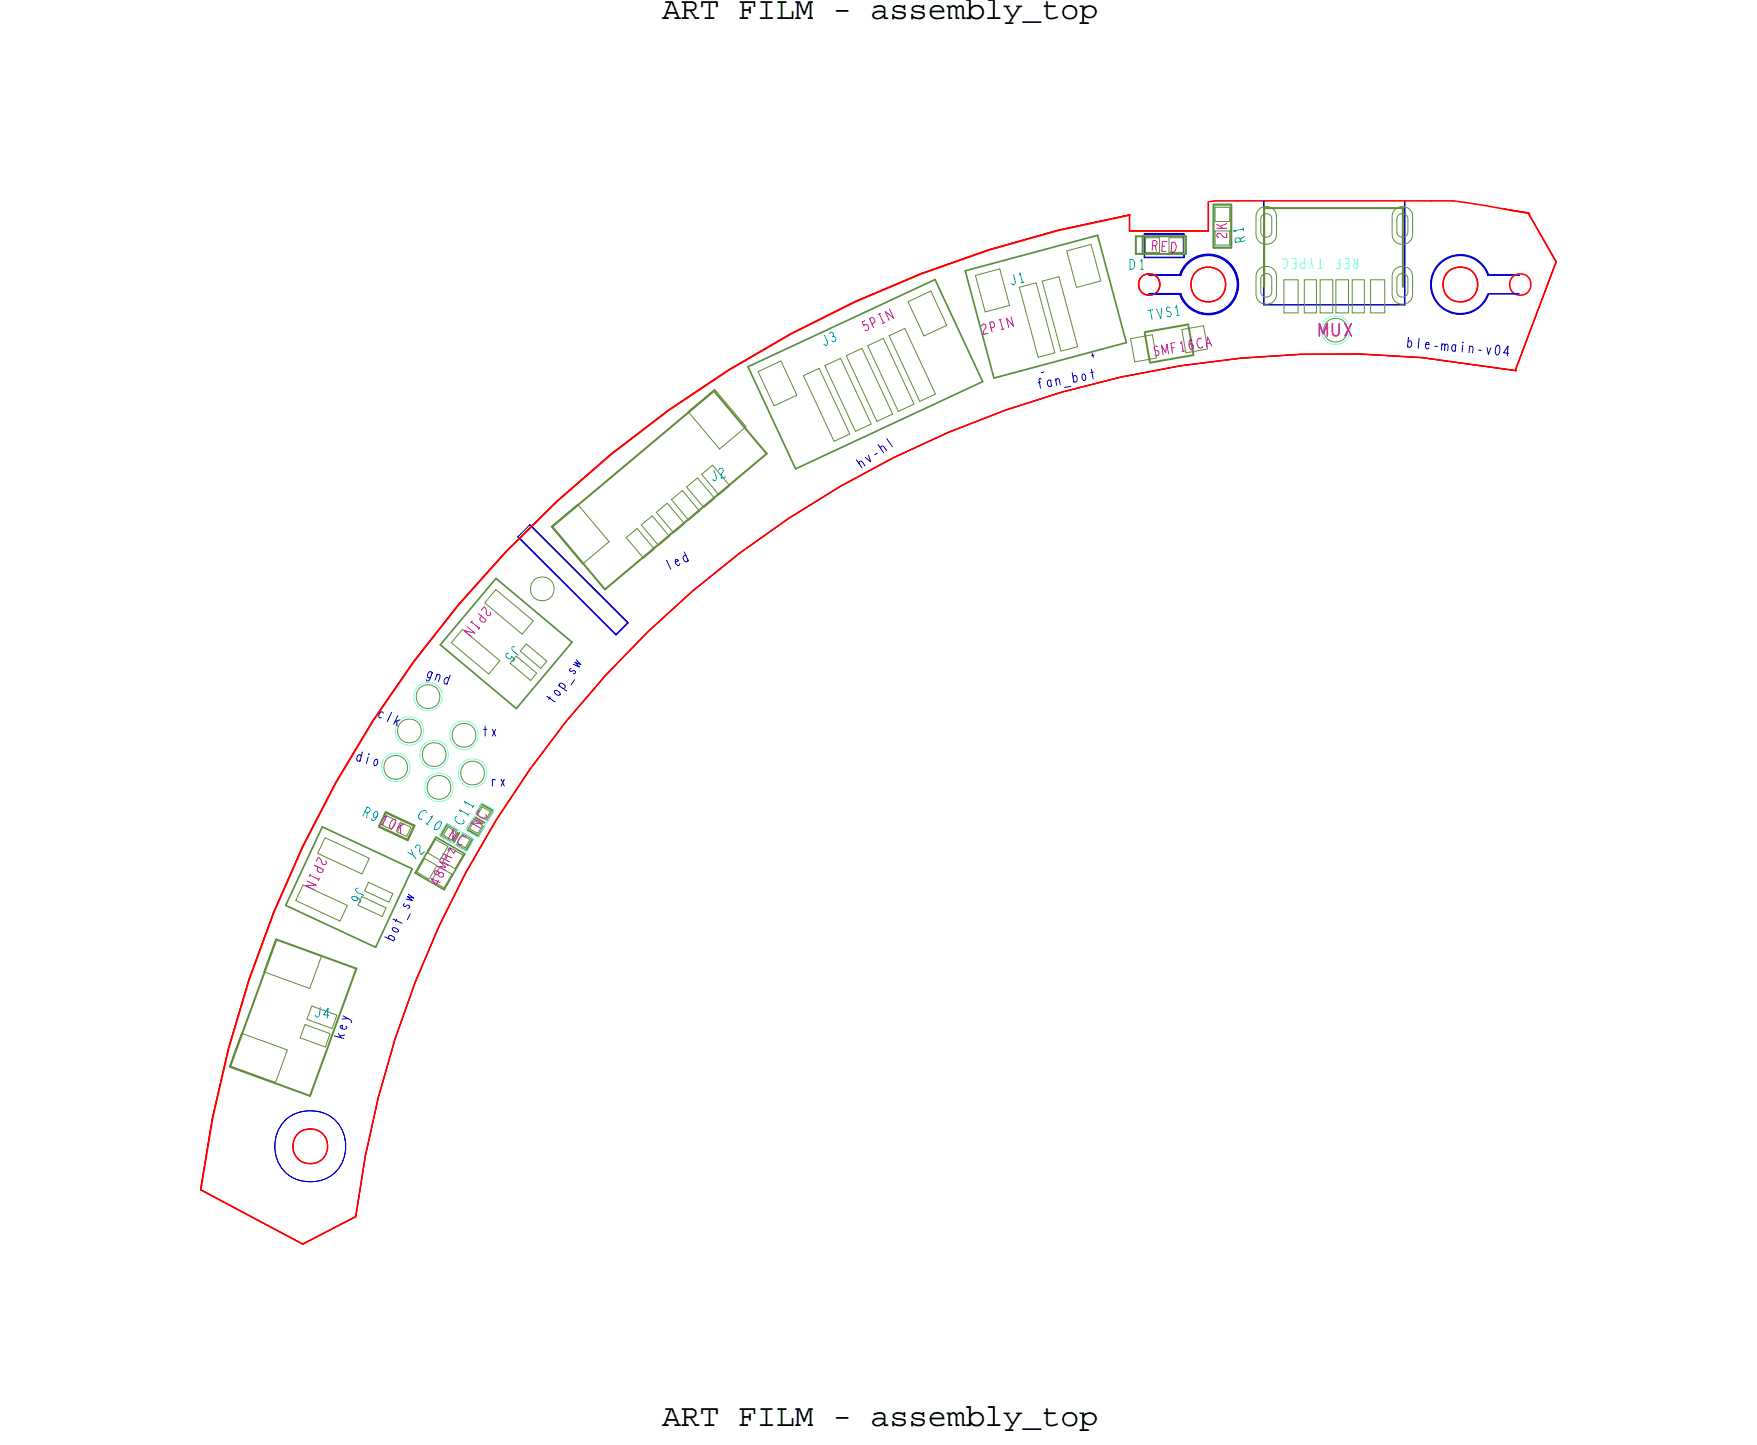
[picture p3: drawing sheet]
<svg xmlns="http://www.w3.org/2000/svg" width="112mm" height="92mm" viewBox="0 0 112 92" stroke-linecap="round" stroke-linejoin="round" font-family="sans-serif">
<!-- layer: Board Outline -->
<g fill="none" stroke="#0000e3" stroke-width=".06">
<path d="M72.6 14.8h2.5zM72.6 16.3h2.5zM72.6 14.8v1.5zM72.9 17.5h2zM72.9 18.7h2zM75.1 14.8v1.5zM94.4 18.7h2zM94.4 17.5h2zM94.5 17.4a1.9 1.9 0 0 0-2.9-.9 1.9 1.9 0 0 0 0 3.1 1.9 1.9 0 0 0 2.9-.9M33.6 33.3l6.3 6.2-.8 .8-6.2-6.2z"/>
<circle cx="72.9" cy="18.1" r=".68"/>
<circle cx="76.7" cy="18.1" r="1.11"/>
<circle cx="92.7" cy="18.1" r="1.11"/>
<circle cx="19.7" cy="72.8" r="2.27"/>
<circle cx="19.7" cy="72.8" r="1.11"/>
</g>
<g fill="none" stroke="#f00" stroke-width=".1">
<path d="M71.7 14.7h5zM71.7 13.7v1zM71.7 13.7a72.6 72.6 0 0 0-58.9 61.8M76.7 12.8v1.9zM77.1 12.7h1.4zM77.1 12.7l-.3 .1M78.5 12.7h1.7zM80.2 12.7h9zM89.2 12.7h1.7zM90.9 12.7h1.4zM92.3 12.8l3.8 .6M96.1 13.4l1 .2"/>
<path d="M97 13.5l1.8 3.1zM98.8 16.6l-2.6 6.9zM96.2 23.5a62.6 62.6 0 0 0-73.6 53.7M12.8 75.5l6.4 3.5zM19.2 79l3.4-1.8z"/>
<circle cx="72.9" cy="18.1" r=".68"/>
<circle cx="76.7" cy="18.1" r="1.11"/>
<circle cx="92.7" cy="18.1" r="1.11"/>
<circle cx="96.5" cy="18.1" r=".68"/>
<circle cx="19.7" cy="72.8" r="1.11"/>
</g>
<g fill="none" stroke="#0000e3" stroke-width=".1">
<path d="M72.6 14.8h2.5zM72.6 16.3h2.5zM72.6 14.8v1.5zM72.9 18.7h2zM72.9 17.5h2zM74.9 17.5a1.85 1.85 0 0 1 2.9-.9 1.85 1.85 0 0 1 0 3 1.85 1.85 0 0 1-2.9-.9M75.1 14.8v1.5zM80.2 19.3h9zM80.2 12.7v6.6zM89.2 12.7v6.6zM94.4 17.5h2zM94.4 17.5a1.85 1.85 0 0 0-2.8-.9 1.85 1.85 0 0 0 0 2.9 1.85 1.85 0 0 0 2.8-.8"/>
<path d="M32.9 34.1l6.2 6.2zM33.6 33.3l6.3 6.2zM39.9 39.5l-.8 .8z"/>
</g>
<g fill="none" stroke="#f00" stroke-width=".06">
<path d="M71.7 13.6h.1M71.7 13.6v1.1zM71.7 14.7h5zM71.7 13.7v1zM71.7 13.6a72.6 72.6 0 0 0-59 61.9M76.7 12.8v1.9zM95.5 13.3l1.5 .2M97 13.5h.1M97 13.5l1.8 3.1zM98 18.8l-1.8 4.7zM98.8 16.6l-.8 2.2zM96.2 23.5h.1"/>
<path d="M96.2 23.5a62.6 62.6 0 0 0-73.6 53.7M12.7 75.5h.1M12.8 75.5h.1M12.8 75.5l6.4 3.5zM19.2 79l3.4-1.8z"/>
<circle cx="72.9" cy="18.1" r=".68"/>
<circle cx="76.7" cy="18.1" r="1.11"/>
<circle cx="92.7" cy="18.1" r="1.11"/>
</g>
<path d="M72.9 17.5h2zM72.9 18.7h2zM74.9 17.4a1.9 1.9 0 0 1 2.9-.9 1.9 1.9 0 0 1 0 3.1 1.9 1.9 0 0 1-2.9-.9" fill="none" stroke="#0000e3" stroke-width=".13"/>
<!-- layer: Components -->
<g fill="none" stroke="#75ffd9" stroke-width=".1">
<path d="M59.4 17.7l3 6.5zM61.3 17.2l8.4-2.3zM61.3 17.2l1.8 6.8zM69.7 14.9l1.8 6.8zM31.5 36.7l-3.6 4.2zM31.5 36.7l4.8 4.1zM47.5 23.3l11.9-5.6zM47.5 23.3l3 6.5zM50.5 29.8l11.9-5.6zM63.1 24l8.4-2.3zM18.1 57.5l5.7 2.6zM20.5 52.5l5.7 2.6z"/>
<path d="M20.5 52.5l-2.4 5zM26.2 55.1l-2.4 5zM26.4 55.4l1.8 1.1zM27.7 53.1l1.8 1.1zM27.7 53.1l-1.3 2.3zM27.9 40.9l4.9 4.1zM29.5 54.3l-1.3 2.2zM29.5 54.2v.1zM36.3 40.8l-3.5 4.2z"/>
</g>
<g fill="none" stroke="#638b3a" stroke-width=".1">
<path d="M59.4 17.7l3 6.5zM61.3 17.2l8.4-2.3zM61.3 17.2l1.8 6.8zM69.7 14.9l1.8 6.8zM31.5 36.7l-3.6 4.2zM31.5 36.7l4.8 4.1zM47.5 23.3l11.9-5.6zM47.5 23.3l3 6.5zM50.5 29.8l11.9-5.6zM63.1 24l8.4-2.3zM18.1 57.5l5.7 2.6zM20.5 52.5l5.7 2.6z"/>
<path d="M20.5 52.5l-2.4 5zM26.2 55.1l-2.4 5zM26.4 55.4l1.8 1.1zM27.7 53.1l1.8 1.1zM27.7 53.1l-1.3 2.3zM27.9 40.9l4.9 4.1zM29.5 54.3l-1.3 2.2zM29.5 54.2v.1zM36.3 40.8l-3.5 4.2z"/>
</g>
<g fill="none" stroke="#638b3a" stroke-width=".13">
<path d="M72.1 16.1h.4zM72.1 15h.4zM72.1 15v1.1zM72.5 15h1zM72.5 16.1h2.8zM72.5 15v1.1zM73.5 15h1.8zM75.3 15v1.1zM77 13h1.1zM77 15.7h1.1zM77 13v2.7zM78.1 14v1.7z"/>
<path d="M78.1 13v1zM80.2 13.2h8.8zM80.2 13.2v5zM89 13.2v5zM35.1 33.4l3.3 4zM35.1 33.4l10.2-8.6zM38.4 37.4l10.3-8.6zM45.3 24.8l3.4 4zM72.7 21.1l2.7-.5zM72.7 21.2l.3 1.7zM73 23l2.8-.5zM75.4 20.7l.3 1.8z"/>
<path d="M17.5 59.6l-2.9 8.1zM17.5 59.6l5.1 1.9zM28 53.1l.6 .3zM28.4 52.3l-.4 .8zM28.4 52.3l.6 .4zM29 53.6l.6 .4zM29.4 52.9l.6 .4zM29.6 52.6l.8 .5zM30 53.3l-.4 .7zM30 52l-.4 .6zM30.6 51l.7 .5zM30.6 51l-.4 .7z"/>
<path d="M30.7 52.4l-.3 .7zM31.3 51.5l-.4 .6zM14.6 67.7l5.1 1.9zM22.6 61.5l-2.9 8.1z"/>
</g>
<g fill="none" stroke="#75ffd9" stroke-width=".06">
<path d="M72.6 15h2.6zM72.6 15v1.2zM72.6 16.2h2.6zM75.2 15v1.2zM77 15.7h1.2zM77 13.1h1.2zM77 13.1v2.6zM78.2 13.1v2.6zM28.3 52.3l1.8 1-.4 .7-1.8-1zM30.6 51l.8 .4-1.1 1.8-.7-.5z"/>
<circle cx="84.8" cy="21" r=".91"/>
<circle cx="25.1" cy="48.7" r=".91"/>
<circle cx="26" cy="46.4" r=".91"/>
<circle cx="27.2" cy="44.2" r=".91"/>
<circle cx="27.6" cy="47.9" r=".91"/>
<circle cx="27.9" cy="50" r=".91"/>
<circle cx="29.4" cy="46.7" r=".91"/>
<circle cx="30" cy="49.1" r=".91"/>
</g>
<path d="M24.1 52.5l1 .5zM24.5 51.6l-.4 .9zM24.5 51.6l1.8 .8zM25.1 53l.8 .3zM26.3 52.4l-.4 .9z" fill="none" stroke="#638b3a" stroke-width=".15"/>
<!-- layer: Nets -->
<g fill="none" stroke="#638b3a" stroke-width=".06">
<path d="M57.6 19.2l1.5-.7 1 2.1-1.5 .7zM61.9 17.5l1.6-.4 .6 2.3-1.6 .4zM64.7 18.2l1.1-.2 1.2 4.4-1.1 .3zM66.2 17.8l1-.2 1.2 4.4-1.1 .3zM67.7 15.9l1.6-.4 .6 2.3-1.6 .4zM72.7 15.1h.9v.9h-.9zM74.2 15.1h.9v.9h-.9zM77.1 13.2h1v.9h-1zM77.1 14.7h1v.9h-1zM79.8 13.4a.66 .66 0 0 1 .8-.3 .66 .66 0 0 1 .4 .7v1.1a.65 .65 0 0 1-.6 .6 .65 .65 0 0 1-.7-.6v-1.1zM79.8 17.2a.66 .66 0 0 1 .8-.3 .66 .66 0 0 1 .4 .7v1.1a.65 .65 0 0 1-.6 .6 .65 .65 0 0 1-.7-.6v-1.1zM80.1 13.6h.3h.2l.1 .3v.8l-.1 .3-.2 .1-.3-.1-.1-.3v-.8z"/>
<path d="M80.1 17.4h.3h.2l.1 .3v.8l-.1 .3-.2 .1-.3-.1-.1-.3v-.8zM81.5 17.8h.9v2.1h-.9zM82.8 17.8h.8v2.1h-.8zM83.8 17.8h.8v2.1h-.8zM84.8 17.8h.8v2.1h-.8zM85.8 17.8h.8v2.1h-.8zM87 17.8h.9v2.1h-.9zM88.5 13.4a.66 .66 0 0 1 .7-.3 .66 .66 0 0 1 .5 .7v1.1a.65 .65 0 0 1-.7 .6 .65 .65 0 0 1-.6-.6v-1.1zM88.5 17.2a.66 .66 0 0 1 .7-.3 .66 .66 0 0 1 .5 .7v1.1a.65 .65 0 0 1-.7 .6 .65 .65 0 0 1-.6-.6v-1.1zM88.8 13.6h.2h.3l.1 .3v.8l-.1 .3-.3 .1-.2-.1-.1-.3v-.8zM88.8 17.4h.2h.3l.1 .3v.8l-.1 .3-.3 .1-.2-.1-.1-.3v-.8zM29.4 39.9l2.3 2-.7 .9-2.4-2z"/>
<path d="M31.5 37.4l2.3 2-.7 .9-2.3-2zM35 33.4l1.7-1.4 2 2.4-1.7 1.4zM39.7 34.1l.7-.6 1.1 1.3-.7 .6zM40.7 33.3l.7-.6 1.1 1.3-.7 .6zM41.7 32.5l.7-.6 1 1.3-.6 .6zM42.6 31.7l.7-.6 1.1 1.3-.7 .6zM43.6 30.9l.7-.6 1.1 1.3-.7 .6zM43.7 26.1l1.7-1.4 2 2.4-1.7 1.4zM44.5 30.1l.7-.6 1.1 1.3-.7 .6zM48.1 23.6l1.5-.7 1 2.2-1.5 .7zM51 23.8l1-.4 1.9 4.1-1 .5zM52.4 23.2l1-.5 1.9 4.2-1 .5z"/>
<path d="M53.7 22.6l1-.5 2 4.2-1 .4zM55.1 21.9l1-.4 1.9 4.1-1 .5zM56.4 21.3l1-.5 2 4.2-1 .5zM71.8 21.5l1.3-.2 .3 1.4-1.4 .3zM75 20.9l1.4-.2 .3 1.5-1.4 .2zM17.5 59.6l2.9 1.1-.7 2-3-1zM19.2 56.2l2.8 1.3-.4 1-2.8-1.3zM20.6 53.2l2.8 1.3-.4 1-2.8-1.3zM23 56.9l1.5 .7-.2 .6-1.6-.7zM23.4 56l1.5 .7-.2 .6-1.6-.8zM25.5 52.2l.6 .3-.3 .6-.6-.3zM27 54.5l.7 .4-.5 .9-.7-.4z"/>
<path d="M27.7 53.3l.7 .4-.5 .9-.7-.5zM27.9 55l.8 .5-.5 .9-.8-.5zM28.4 52.5l.6 .3-.3 .5-.6-.3zM28.6 53.8l.8 .5-.5 .8-.8-.4zM29.3 53l.5 .3-.3 .5-.5-.3zM30.1 52.1l.5 .3-.3 .5-.5-.3zM30.6 51.2l.5 .3-.3 .5-.5-.3zM32.8 41.6l1.3 1.1-.4 .5-1.3-1.1zM33.4 40.9l1.3 1.1-.4 .4-1.3-1.1zM15.3 65.6l2.9 1-.7 2.1-2.9-1zM19.4 65l1.6 .6-.4 .9-1.5-.6zM19.8 63.9l1.6 .5-.3 .9-1.6-.6z"/>
<circle cx="34.4" cy="37.4" r=".76"/>
<circle cx="84.8" cy="21" r=".76"/>
<circle cx="25.1" cy="48.7" r=".76"/>
<circle cx="26" cy="46.4" r=".76"/>
<circle cx="27.2" cy="44.2" r=".76"/>
<circle cx="27.6" cy="47.9" r=".76"/>
<circle cx="27.9" cy="50" r=".76"/>
<circle cx="29.5" cy="46.7" r=".76"/>
<circle cx="30" cy="49.1" r=".76"/>
</g>
<!-- layer: Text -->
<path d="M69.3 23.4l.1 .7M89.4 21.4l-.1 .6M30.8 46.1v.6" fill="none" stroke="#0000e3" stroke-width=".06"/>
<path d="M83.7 21.3v-.8l.3 .7 .3-.7v.8M84.6 20.5v.6a.21 .21 0 0 0 .2 .2 .21 .21 0 0 0 .2-.2v-.6M85.4 20.5l.4 .8M85.8 20.5l-.4 .8" fill="none" stroke="#bf00bf" stroke-width=".1"/>
<path d="M81.4 16.5a.22 .22 0 0 1 .3 0 .22 .22 0 0 1 0 .3l-.1 .2h-.2M82 16.4h.3v.6h-.3M82.1 16.7h.2M82.8 16.4v.6h-.1l-.1-.2 .2-.1M83.2 16.7l-.1 .3M83.2 16.4l.2 .6M83.6 17h.4M83.8 16.4v.6M85.1 16.4v.6h-.3M85.3 16.4h.3v.6h-.3M86.2 16.4v.6h-.2l-.1-.2 .3-.1" fill="none" stroke="#75ffd9" stroke-width=".06"/>
<path d="M56.5 19.6l.2 .6-.5-.4 .2 .5M73.2 15.6l.2-.1v-.2h-.2l-.1 .6M77.2 14.5h.7M77.2 14.2l.4 .3M77.9 14.8v.3l-.2-.1-.2-.2a.14 .14 0 0 0-.2 .1 .14 .14 0 0 0 0 .2M77.9 14.2l-.5 .2M64.2 20.1l.1 .6-.4-.5 .1 .6M76.9 22l-.3-.6v.6" fill="none" stroke="#bf00bf" stroke-width=".06"/>
<path d="M71.7 16.5a.32 .32 0 0 1 .3 .3 .32 .32 0 0 1-.3 .3zM72.4 17.1h.2M72.4 16.6l.1-.1v.6M23.2 51.5h.2l.1-.2-.2-.1-.3 .6M20.3 63.9v.5l-.2 .2-.1-.2M20.9 64.4h-.4l.3-.4v.6" fill="none" stroke="#0097b7" stroke-width=".06"/>
<g font-size="2">
<text x="42" y="1.2">ART FILM - assembly_top</text>
<text x="42" y="90.5">ART FILM - assembly_top</text>
</g>
<g font-size=".6" fill="#bf00bf">
<text x="73.1" y="15.9" transform="rotate(5 73.1 15.9)">R E D</text>
<text x="54.9" y="21.1" transform="rotate(-25 54.9 21.1)">5 P I N</text>
<text x="62.4" y="21.2" transform="rotate(-15 62.4 21.2)">2 P I N</text>
<text x="73.3" y="22.6" transform="rotate(-10 73.3 22.6)">S M F 1 6 C A</text>
<text x="30.8" y="38.5" transform="rotate(130 30.8 38.5)">2 P I N</text>
<text x="24.1" y="52.3" transform="rotate(25 24.1 52.3)">1 0 K</text>
<text x="28.4" y="53.2" transform="rotate(30 28.4 53.2)">N C</text>
<text x="30.4" y="52.6" transform="rotate(-60 30.4 52.6)">N C</text>
<text x="20.2" y="54.4" transform="rotate(115 20.2 54.4)">2 P I N</text>
<text x="27.8" y="56.3" transform="rotate(-65 27.8 56.3)">4 8 M H z</text>
</g>
<g font-size=".6" fill="#0097b7">
<text x="79.1" y="15.3" transform="rotate(-100 79.1 15.3)">R 1</text>
<text x="52.3" y="22" transform="rotate(-25 52.3 22)">J3</text>
<text x="64.2" y="18.1" transform="rotate(-15 64.2 18.1)">J1</text>
<text x="72.9" y="20.3" transform="rotate(-10 72.9 20.3)">T V S 1</text>
<text x="45.2" y="30.6" transform="rotate(-20 45.2 30.6)">J2</text>
<text x="32.6" y="40.9" transform="rotate(130 32.6 40.9)">J5</text>
<text x="23" y="51.8" transform="rotate(25 23 51.8)">R9</text>
<text x="26.4" y="51.8" transform="rotate(35 26.4 51.8)">C 1 0</text>
<text x="29.3" y="52.4" transform="rotate(-60 29.3 52.4)">C 1 1</text>
<text x="22.7" y="56.3" transform="rotate(115 22.7 56.3)">J6</text>
<text x="26.3" y="54.6" transform="rotate(-40 26.3 54.6)">Y2</text>
</g>
<text font-size=".6" fill="#75ffd9" x="86.2" y="16.4" transform="rotate(-180 86.2 16.4)">REF</text>
<g font-size=".6" fill="#0000e3">
<text x="66" y="23.9" transform="rotate(-15 66 23.9)">-</text>
<text x="69.2" y="22.8" transform="rotate(-15 69.2 22.8)">+</text>
<text x="89.3" y="22" transform="rotate(5 89.3 22)">b l e - m a i n - v 0 4</text>
<text x="54.6" y="29.8" transform="rotate(-35 54.6 29.8)">h v - h l</text>
<text x="65.9" y="24.7" transform="rotate(-10 65.9 24.7)">f a n _ b o t</text>
<text x="42.4" y="36.2" transform="rotate(-25 42.4 36.2)">l e d</text>
<text x="23.9" y="45.5" transform="rotate(25 23.9 45.5)">c l k</text>
<text x="27" y="43" transform="rotate(20 27 43)">g n d</text>
<text x="30.6" y="46.7">tx</text>
<text x="35.1" y="44.7" transform="rotate(-55 35.1 44.7)">t o p _ s w</text>
<text x="22.5" y="48.3" transform="rotate(15 22.5 48.3)">d i o</text>
<text x="31.1" y="49.9">rx</text>
<text x="25" y="59.8" transform="rotate(-65 25 59.8)">b o t _ s w</text>
<text x="21.8" y="66" transform="rotate(-75 21.8 66)">k e y</text>
</g>
</svg>
